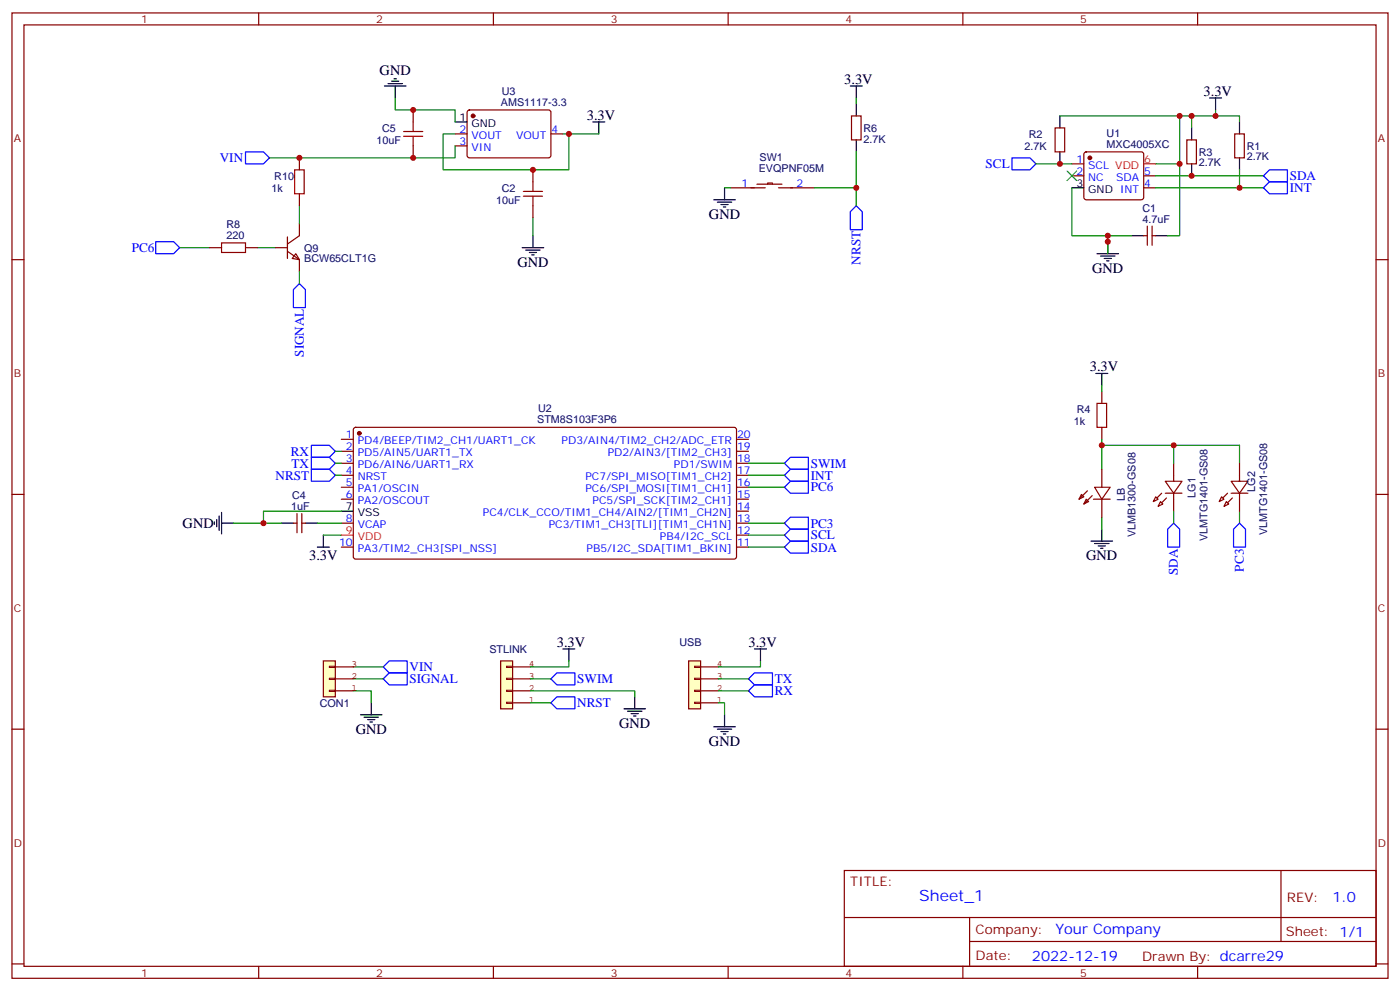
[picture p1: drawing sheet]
<svg xmlns="http://www.w3.org/2000/svg" width="412mm" height="292mm" viewBox="0 0 412 292" stroke-linecap="round" stroke-linejoin="round" font-family="sans-serif">
<g fill="none" stroke="#870000" stroke-width=".35">
<path d="M3.5 3.8h405.4v284.3h-405.4zM7.1 7.3h398.2v277.3h-398.2zM76.2 3.8v3.5M145.3 3.8v3.5M214.5 3.8v3.5M283.6 3.8v3.5M352.8 3.8v3.5M134.1 39.4h3.5M137.8 32.6l.5-.2h23.5l.5 .7-.1 13-.6 .4-23.6-.1-.4-.6v-12.7zM162.3 39.4h3.5M250.8 34.1h2.8v7.1h-2.8zM310.8 37.7h2.8v7h-2.8z"/>
<path d="M363.7 39.4h2.8v7.1h-2.8zM134.1 43h3.5M215.2 55.3h10.2M223 54.3h7.4M226.1 54.3v-.4h1.4v.4M229.3 55.3h10.6M315.7 48.3h3.6M315.7 51.8h3.6M319.5 44.9l.5-.2h16.2l.5 .2 .2 .5v12.7l-.2 .5-.5 .2h-16.2l-.5-.2-.2-.5v-12.7zM336.9 51.8h3.5M336.9 55.3h3.5M349.6 41.2h2.8v7.1h-2.8z"/>
<path d="M3.5 76.5h3.6M336.9 69.4h1.1M338 66.6v5.6M339.4 66.6v5.6M339.4 69.4h1M405.3 76.5h3.6M324.6 115.3v3.5M100.5 129.4h3.6M100.5 132.9h3.6M100.5 136.5h3.6M100.5 140h3.6M104.3 126.1l.5-.2h111.7l.5 .7-.1 37.6-.6 .5-111.8-.1-.4-.6v-37.4z"/>
<path d="M217 129.4h3.5M217 132.9h3.5M217 136.5h3.5M217 140h3.5M324.6 125.9v3.5M345.7 136.5v5.2M3.5 145.6h3.6M86.4 154.1h1.1M87.5 151.3v5.6M88.9 154.1h1.1M88.9 151.3v5.6M100.5 143.5h3.6"/>
<path d="M100.5 147h3.6M100.5 154.1h3.6M217 143.5h3.5M217 147h3.5M217 154.1h3.5M217 157.6h3.5M217 150.6h3.5M340.4 146.3l.7 .7-1.4 .7zM341.8 147.7l.7 .7-1.4 .8zM343.3 141.7h4.9l-2.5 3.6zM343.3 145.3h4.9M345.7 145.3v5.3"/>
<path d="M405.3 145.6h3.6M100.5 161.1h3.6M217 161.1h3.5M3.5 214.8h3.6M405.3 214.8h3.6M248.7 256.4h156.6v28.2h-156.6zM377.3 256.4v20.9M248.7 270.2h156.5M285.6 277.3h119.6M285.6 270.2v14.2M3.5 283.9h3.6M76.2 284.6v3.5"/>
<path d="M145.3 284.6v3.5M214.5 284.6v3.5M283.6 284.6v3.5M352.8 284.6v3.5M405.3 283.9h3.6"/>
</g>
<g fill="#870000" stroke="#870000" stroke-width=".35">
<path d="M343.6 146.7l-1.4 1.4z"/>
<path d="M342.2 145.3l-1.4 1.4z"/>
<circle cx="321" cy="46.5" r=".53"/>
<circle cx="105.8" cy="127.6" r=".53"/>
<circle cx="139.3" cy="34.1" r=".53"/>
</g>
<g fill="none" stroke="#000" stroke-width=".35">
<path d="M113.2 25.3h6.4M114.3 24.6h4.2M115.4 23.9h2.1M116.1 23.2h.7M116.4 25.3v3.6M134.1 35.9h3.5M174.6 35.9h3.6M176.4 35.9v3.5M250.5 25.3h3.5M252.2 25.3v3.6M252.2 30.6v3.5M312.2 34.1v3.6"/>
<path d="M351 37.7v3.5M356.3 28.9h3.5M358.1 28.9v3.5M365.1 35.9v3.5M210.3 58.8h6.3M211.3 59.5h4.2M213.4 55.3v3.5M252.2 41.2v3.5M312.2 44.7v3.6M315.7 55.3h3.6M351 48.3v3.5M365.1 46.5v3.5"/>
<path d="M153.8 73h6.4M154.9 73.7h4.2M155.9 74.4h2.1M156.6 75.1h.7M157 69.4v3.6M212.4 60.3h2.1M213.1 61h.7M323.1 74.7h6.4M324.2 75.4h4.2M325.3 76.1h2.1M326 76.8h.7M326.3 71.2v3.5"/>
<path d="M333.4 69.4h3.5M340.4 69.4h3.6M322.8 110h3.5M324.6 110v3.5M63.1 153.7v.7M63.9 153v2.2M64.6 152v4.2M65.3 154.1h3.5M65.3 150.9v6.4M82.9 154.1h3.5M90 154.1h3.5M95.2 157.6v3.5"/>
<path d="M100.5 150.6h3.6M321.4 159.4h6.3M324.6 155.9v3.5M93.5 161.1h3.5M322.4 160.1h4.3M323.5 160.8h2.1M324.2 161.5h.7M106.2 210.5h6.3M107.2 211.2h4.3M108.3 211.9h2.1M109 212.7h.7M109.4 207v3.5"/>
</g>
<path d="M336.9 48.3h3.5M100.5 157.6h3.6" fill="none" stroke="#f00" stroke-width=".35"/>
<g fill="none" stroke="#008700" stroke-width=".35">
<path d="M116.4 28.9v3.5h17.7v3.5M134.1 39.4h-3.6v10.6h37.1v-10.6h-1.8M167.6 39.4h8.8M252.2 28.9v1.7M347.5 34.1v14.2h-7.1M351 34.1v3.6M358.1 32.4v1.7h-45.9M358.1 34.1h7v1.8M213.4 55.3h1.8M252.2 44.7v10.6h-12.3M305.2 48.3h10.5M315.7 55.3v14.1h17.7"/>
<path d="M340.4 51.8h31.8M340.4 55.3h31.8M347.5 48.3v21.1h-3.5M365.1 50v5.3M157 64.1v5.3M326.3 69.4v5.3M324.6 113.5v1.8M98.8 136.5h1.7M98.8 132.9h1.7M220.5 136.5h10.6M220.5 140h10.6M324.6 129.4v8.8"/>
<path d="M365.1 131.2h-19.4v5.3M68.8 154.1h14.1M93.5 154.1h7M100.5 150.6h-22.9v3.5M220.5 157.6h10.6M220.5 143.5h10.6M324.6 152.3v3.6M345.7 150.6v3.5M220.5 161.1h10.6M104.1 196.4h8.8M104.1 200h8.8M104.1 203.5h5.3v3.5"/>
</g>
<path d="M314.3 50.4l2.8 2.8M317.1 50.4l-2.8 2.8" fill="none" stroke="#3c3" stroke-width=".35"/>
<g fill="none" stroke="#00f" stroke-width=".35">
<path d="M72.3 44.7h5.3l1.8 1.8-1.8 1.8h-5.3zM298.1 46.5h5.3l1.8 1.8-1.8 1.7h-5.3zM372.2 55.3l1.7-1.7h5.3v3.5h-5.3zM373.9 50h5.3v3.6h-5.3l-1.7-1.8zM91.7 134.7h5.3l1.8 1.8-1.8 1.7h-5.3zM91.7 131.2h5.3l1.8 1.7-1.8 1.8h-5.3zM231.1 136.5l1.7-1.8h5.3v3.5h-5.3zM231.1 140l1.7-1.8h5.3v3.5h-5.3zM231.1 157.6l1.7-1.7h5.3v3.5h-5.3zM231.1 143.5l1.7-1.8h5.3v3.6h-5.3zM345.7 154.1l1.8 1.8v5.2h-3.5v-5.2zM231.1 161.1l1.7-1.7h5.3v3.5h-5.3z"/>
<path d="M112.9 196.4l1.8-1.7h5.2v3.5h-5.2zM112.9 200l1.8-1.8h5.2v3.5h-5.2z"/>
</g>
<path d="M323.1 118.8h2.9v7.1h-2.9z" fill="none" stroke="#a10000" stroke-width=".35"/>
<path d="M147.5 194.7h3.5v14.1h-3.5z" fill="#ffffc2" stroke="#850000" stroke-width=".35"/>
<path d="M149.2 196.3h1.8v.3h-1.8zM149.2 199.8h1.8v.3h-1.8zM149.2 203.3h1.8v.4h-1.8zM149.2 206.8h1.8v.4h-1.8z" fill="none" stroke="#850000" stroke-width=".29"/>
<path d="M151 200h5.3M151 196.4h5.3M151 207h5.3M151 203.5h5.3" fill="none" stroke="#850000" stroke-width=".35"/>
<path d="M202.8 194.7h3.6v14.1h-3.6z" fill="#ffffc2" stroke="#850000" stroke-width=".35"/>
<path d="M204.6 196.3h1.8v.3h-1.8zM204.6 199.8h1.8v.3h-1.8zM204.6 203.3h1.8v.4h-1.8zM204.6 206.8h1.8v.4h-1.8z" fill="none" stroke="#850000" stroke-width=".29"/>
<path d="M206.4 200h5.3M206.4 196.4h5.3M206.4 207h5.3M206.4 203.5h5.3" fill="none" stroke="#850000" stroke-width=".35"/>
<g fill="none" stroke="#000" stroke-width=".35">
<path d="M165.8 191.1h3.5M167.6 191.1v3.6M222.2 191.1h3.6M224 191.1v3.6M183.8 208.8h6.3M184.9 209.5h4.2M185.9 210.2h2.1M186.6 210.9h.7M187 205.2v3.6M210.3 214.1h6.3M211.3 214.8h4.2M212.4 215.5h2.1"/>
<path d="M213.1 216.2h.7M213.4 210.5v3.6"/>
</g>
<path d="M252.2 55.3v5.3M98.8 140h1.7M156.3 200h6M167.6 194.7v1.7h-11.3M211.7 200h8.8M224 194.7v1.7h-12.3M156.3 203.5h30.7v1.7M156.3 207h6M211.7 207h1.7v3.5M211.7 203.5h8.8" fill="none" stroke="#008700" stroke-width=".35"/>
<path d="M252.2 60.6l1.8 1.8v5.3h-3.5v-5.3zM91.7 138.2h5.3l1.8 1.8-1.8 1.7h-5.3zM162.3 200l1.7-1.8h5.3v3.5h-5.3zM220.5 200l1.7-1.8h5.3v3.5h-5.3zM162.3 207l1.7-1.8h5.3v3.6h-5.3zM220.5 203.5l1.7-1.8h5.3v3.5h-5.3z" fill="none" stroke="#00f" stroke-width=".35"/>
<path d="M95.2 194.7h3.6v10.5h-3.6z" fill="#ffffc2" stroke="#850000" stroke-width=".35"/>
<path d="M97 196.3h1.8v.3h-1.8zM97 199.8h1.8v.3h-1.8zM97 203.3h1.8v.4h-1.8z" fill="none" stroke="#850000" stroke-width=".29"/>
<path d="M98.8 200h5.3M98.8 196.4h5.3M98.8 203.5h5.3" fill="none" stroke="#850000" stroke-width=".35"/>
<path d="M134.1 43v3.5h-54.7M52.9 73h8.8M75.8 73h5.3M88.2 60.6v5.3M88.2 80v3.5M324.6 131.2h21.1M365.1 131.2v5.3M95.2 157.6h5.3M220.5 154.1h10.6M365.1 150.6v3.5" fill="none" stroke="#008700" stroke-width=".35"/>
<g fill="none" stroke="#870000" stroke-width=".35">
<path d="M121.7 32.4v3.5M88.2 46.5v3.5M88.2 57.1v3.5M121.7 43v3.5M157 50v3.6M61.7 73h3.6M72.3 73h3.5M81.1 73h3.6M84.7 74l3.5 2.5v3.5M84.7 69.8v6.3M87.1 74.7l1.1 1.8-2.1-.4zM88.2 65.9v3.5l-3.5 2.5"/>
<path d="M157 60.6v3.5M324.6 138.2v5.3M365.1 136.5v5.2M318.6 145.6l.7 .7-1.4 .7zM320 147l.7 .7-1.4 .7zM320.3 144.6l-2.4 2.4M321.7 146l-2.4 2.4M322.1 147h4.9M322.4 143.5h4.6l-2.4 3.5zM324.6 147v5.3M359.8 146.3l.7 .7-1.4 .7zM361.2 147.7l.7 .7-1.4 .8z"/>
<path d="M362.7 141.7h4.9l-2.5 3.6zM362.7 145.3h4.9M365.1 145.3v5.3"/>
</g>
<g fill="#870000" stroke="#870000" stroke-width=".35">
<path d="M361.6 148.1l1.4-1.4z"/>
<path d="M361.6 145.3l-1.4 1.4z"/>
</g>
<path d="M45.9 71.2h5.3l1.7 1.8-1.7 1.7h-5.3zM88.2 83.5l1.8 1.8v5.3h-3.6v-5.3zM231.1 154.1l1.7-1.8h5.3v3.6h-5.3zM365.1 154.1l1.8 1.8v5.2h-3.5v-5.2z" fill="none" stroke="#00f" stroke-width=".35"/>
<path d="M118.9 38.7h5.6M121.7 35.9v2.8M86.8 50h2.8v7.1h-2.8zM118.9 40.1h5.6M121.7 40.1v2.9M154.2 56.4h5.6M154.2 57.8h5.6M157 53.6v2.8M157 57.8v2.8M65.3 71.5h7v2.9h-7z" fill="none" stroke="#a10000" stroke-width=".35"/>
<g fill="#c00">
<circle cx="347.5" cy="34.1" r=".88"/>
<circle cx="347.5" cy="48.3" r=".88"/>
<circle cx="351" cy="34.1" r=".88"/>
<circle cx="167.6" cy="39.4" r=".88"/>
<circle cx="358.1" cy="34.1" r=".88"/>
<circle cx="312.2" cy="48.3" r=".88"/>
<circle cx="351" cy="51.8" r=".88"/>
<circle cx="365.1" cy="55.3" r=".88"/>
<circle cx="326.3" cy="71.2" r=".88"/>
<circle cx="326.3" cy="69.4" r=".88"/>
<circle cx="77.6" cy="154.1" r=".88"/>
<circle cx="252.2" cy="55.3" r=".88"/>
<circle cx="88.2" cy="46.5" r=".88"/>
<circle cx="121.7" cy="46.5" r=".88"/>
<circle cx="121.7" cy="32.4" r=".88"/>
<circle cx="324.6" cy="131.2" r=".88"/>
<circle cx="345.7" cy="131.2" r=".88"/>
<circle cx="157" cy="50" r=".88"/>
</g>
<text font-size="4.6" fill="#00f" x="270.8" y="265.4">Sheet_1</text>
<g font-size="4.2">
<text x="111.8" y="22.1">GND</text>
<text x="248.7" y="24.6">3.3V</text>
<text x="354.5" y="28.2">3.3V</text>
<text x="172.9" y="35.2">3.3V</text>
<text x="208.8" y="64.5">GND</text>
<text x="152.4" y="78.6">GND</text>
<text x="321.7" y="80.4">GND</text>
<text x="321" y="109.3">3.3V</text>
<text x="53.8" y="155.5">GND</text>
<text x="91.1" y="165">3.3V</text>
<text x="320" y="165">GND</text>
<text x="164" y="190.4">3.3V</text>
<text x="220.5" y="190.4">3.3V</text>
<text x="182.4" y="214.4">GND</text>
<text x="104.8" y="216.2">GND</text>
<text x="208.8" y="219.7">GND</text>
</g>
<g font-size="4.2" fill="#00f">
<text x="392.5" y="265.7">1.0</text>
<text x="310.9" y="275.2">Your Company</text>
<text x="304" y="283">2022-12-19</text>
</g>
<g font-size="3.9" fill="#00f">
<text x="64.7" y="47.8">VIN</text>
<text x="290.3" y="49.5">SCL</text>
<text x="379.9" y="53.1">SDA</text>
<text x="379.9" y="56.7">INT</text>
<text x="38.8" y="74.2">PC6</text>
<text x="253.5" y="78" transform="rotate(-90 253.5 78)">NRST</text>
<text x="89.5" y="105.1" transform="rotate(-90 89.5 105.1)">SIGNAL</text>
<text x="85.7" y="134.2">RX</text>
<text x="85.9" y="137.7">TX</text>
<text x="238.8" y="137.8">SWIM</text>
<text x="81.2" y="141.3">NRST</text>
<text x="238.8" y="141.3">INT</text>
<text x="238.8" y="144.8">PC6</text>
<text x="238.8" y="155.4">PC3</text>
<text x="238.8" y="158.8">SCL</text>
<text x="238.8" y="162.5">SDA</text>
<text x="347" y="169.4" transform="rotate(-90 347 169.4)">SDA</text>
<text x="366.4" y="168.3" transform="rotate(-90 366.4 168.3)">PC3</text>
<text x="120.6" y="197.7">VIN</text>
<text x="120.6" y="201.2">SIGNAL</text>
<text x="170" y="201.3">SWIM</text>
<text x="228.2" y="201.2">TX</text>
<text x="170" y="208.2">NRST</text>
<text x="228.2" y="204.7">RX</text>
</g>
<g font-size="3.9" fill="#800">
<text x="250.5" y="261">TITLE:</text>
<text x="379.1" y="265.7">REV:</text>
<text x="287.4" y="275.2">Company:</text>
<text x="378.7" y="275.8">Sheet: 1/1</text>
<text x="287.4" y="282.9">Date:</text>
<text x="336.4" y="282.9">Drawn By: dcarre29</text>
</g>
<g font-size="3.2" fill="#800">
<text x="41.6" y="6.8">1</text>
<text x="110.8" y="6.8">2</text>
<text x="179.9" y="6.8">3</text>
<text x="249.1" y="6.8">4</text>
<text x="318.2" y="6.8">5</text>
<text x="4.1" y="41.9">A</text>
<text x="405.9" y="41.9">A</text>
<text x="4.1" y="111.1">B</text>
<text x="405.9" y="111.1">B</text>
<text x="4.1" y="180.2">C</text>
<text x="405.9" y="180.2">C</text>
<text x="4.1" y="249.3">D</text>
<text x="405.9" y="249.3">D</text>
<text x="41.6" y="287.6">1</text>
<text x="110.8" y="287.6">2</text>
<text x="179.9" y="287.6">3</text>
<text x="249.1" y="287.6">4</text>
<text x="318.2" y="287.6">5</text>
</g>
<g font-size="3.2" fill="#000080">
<text x="147.8" y="28">U3</text>
<text x="147.5" y="31.2">AMS1117-3.3</text>
<text x="112.6" y="38.9">C5</text>
<text x="254.4" y="42">2.7K</text>
<text x="254.4" y="38.8">R6</text>
<text x="303.1" y="40.6">R2</text>
<text x="326" y="40.4">U1</text>
<text x="110.9" y="42.4">10uF</text>
<text x="223.8" y="47.4">SW1</text>
<text x="301.8" y="44.1">2.7K</text>
<text x="326" y="43.6">MXC4005XC</text>
<text x="353.1" y="45.9">R3</text>
<text x="367.2" y="47.3">2.7K</text>
<text x="367.2" y="44.1">R1</text>
<text x="80.8" y="52.9">R10</text>
<text x="223.5" y="50.6">EVQPNF05M</text>
<text x="353.1" y="49">2.7K</text>
<text x="79.9" y="56.4">1k</text>
<text x="147.8" y="56.5">C2</text>
<text x="146.2" y="60">10uF</text>
<text x="336.6" y="65.5">4.7uF</text>
<text x="336.6" y="62.4">C1</text>
<text x="66.7" y="70.5">220</text>
<text x="66.7" y="67.3">R8</text>
<text x="89.6" y="77.3">BCW65CLT1G</text>
<text x="89.6" y="74.1">Q9</text>
<text x="158.2" y="124.7">STM8S103F3P6</text>
<text x="158.5" y="121.5">U2</text>
<text x="316.3" y="125.2">1k</text>
<text x="317.2" y="121.7">R4</text>
<text x="86.1" y="147">C4</text>
<text x="331.4" y="147.5" transform="rotate(-90 331.4 147.5)">LB</text>
<text x="352.1" y="146.6" transform="rotate(-90 352.1 146.6)">LG1</text>
<text x="369.8" y="144.9" transform="rotate(-90 369.8 144.9)">LG2</text>
<text x="85.8" y="150.2">1uF</text>
<text x="334.5" y="158.1" transform="rotate(-90 334.5 158.1)">VLMB1300-GS08</text>
<text x="355.7" y="159.3" transform="rotate(-90 355.7 159.3)">VLMTG1401-GS08</text>
<text x="373.3" y="157.6" transform="rotate(-90 373.3 157.6)">VLMTG1401-GS08</text>
<text x="200.1" y="190.3">USB</text>
<text x="144.2" y="192.3">STLINK</text>
<text x="94.2" y="208.1">CON1</text>
</g>
<g font-size="3.2">
<text x="135.4" y="35.6">1</text>
<text x="138.9" y="37.3">GND</text>
<text x="317.1" y="55">3</text>
<text x="320.6" y="56.7">GND INT</text>
<text x="101.9" y="150.2">7</text>
<text x="105.4" y="152">VSS</text>
</g>
<g font-size="3.2" fill="#00f">
<text x="135.4" y="39.1">2</text>
<text x="138.9" y="40.9">VOUT</text>
<text x="152" y="40.9">VOUT</text>
<text x="162.5" y="39.1">4</text>
<text x="135.4" y="42.6">3</text>
<text x="138.9" y="44.4">VIN</text>
<text x="317.1" y="47.9">1</text>
<text x="317.1" y="51.4">2</text>
<text x="320.6" y="49.7">SCL VDD</text>
<text x="320.6" y="53.2">NC</text>
<text x="328.8" y="53.2">SDA</text>
<text x="337.1" y="51.4">5</text>
<text x="218.5" y="55">1</text>
<text x="234.6" y="55">2</text>
<text x="337.1" y="55">4</text>
<text x="101.9" y="129">1</text>
<text x="105.4" y="130.8">PD4/BEEP/TIM2_CH1/UART1_CK</text>
<text x="165.4" y="130.8">PD3/AIN4/TIM2_CH2/ADC_ETR</text>
<text x="217.1" y="129">20</text>
<text x="101.9" y="132.6">2</text>
<text x="101.9" y="136.1">3</text>
<text x="105.4" y="134.3">PD5/AIN5/UART1_TX</text>
<text x="105.4" y="137.9">PD6/AIN6/UART1_RX</text>
<text x="179" y="134.3">PD2/AIN3/[TIM2_CH3]</text>
<text x="198.5" y="137.9">PD1/SWIM</text>
<text x="217.1" y="136.1">18</text>
<text x="217.1" y="132.6">19</text>
<text x="101.9" y="139.6">4</text>
<text x="101.9" y="143.2">5</text>
<text x="105.4" y="141.4">NRST</text>
<text x="172.5" y="141.4">PC7/SPI_MISO[TIM1_CH2]</text>
<text x="217.1" y="143.2">16</text>
<text x="217.1" y="139.6">17</text>
<text x="101.9" y="146.7">6</text>
<text x="105.4" y="144.9">PA1/OSCIN</text>
<text x="105.4" y="148.4">PA2/OSCOUT</text>
<text x="172.5" y="144.9">PC6/SPI_MOSI[TIM1_CH1]</text>
<text x="174.6" y="148.4">PC5/SPI_SCK[TIM2_CH1]</text>
<text x="217.1" y="146.7">15</text>
<text x="101.9" y="153.7">8</text>
<text x="105.4" y="155.5">VCAP</text>
<text x="142.2" y="152">PC4/CLK_CCO/TIM1_CH4/AIN2/[TIM1_CH2N]</text>
<text x="161.6" y="155.5">PC3/TIM1_CH3[TLI][TIM1_CH1N]</text>
<text x="217.1" y="153.7">13</text>
<text x="217.1" y="150.2">14</text>
<text x="99.9" y="160.8">10</text>
<text x="194.4" y="159">PB4/I2C_SCL</text>
<text x="217.1" y="160.8">11</text>
<text x="217.1" y="157.3">12</text>
<text x="105.4" y="162.6">PA3/TIM2_CH3[SPI_NSS]</text>
<text x="172.8" y="162.6">PB5/I2C_SDA[TIM1_BKIN]</text>
</g>
<g font-size="3.2" fill="#f00">
<text x="337.1" y="47.9">6</text>
<text x="101.9" y="157.3">9</text>
<text x="105.4" y="159">VDD</text>
</g>
<g font-size="2.8" fill="#840000">
<text x="103.5" y="196.4">3</text>
<text x="155.8" y="196.4">4</text>
<text x="211.1" y="196.4">4</text>
<text x="103.5" y="203.4">1</text>
<text x="103.5" y="199.9">2</text>
<text x="155.8" y="203.4">2</text>
<text x="155.8" y="199.9">3</text>
<text x="211.1" y="203.4">2</text>
<text x="211.1" y="199.9">3</text>
<text x="155.8" y="207">1</text>
<text x="211.1" y="207">1</text>
</g>
</svg>
